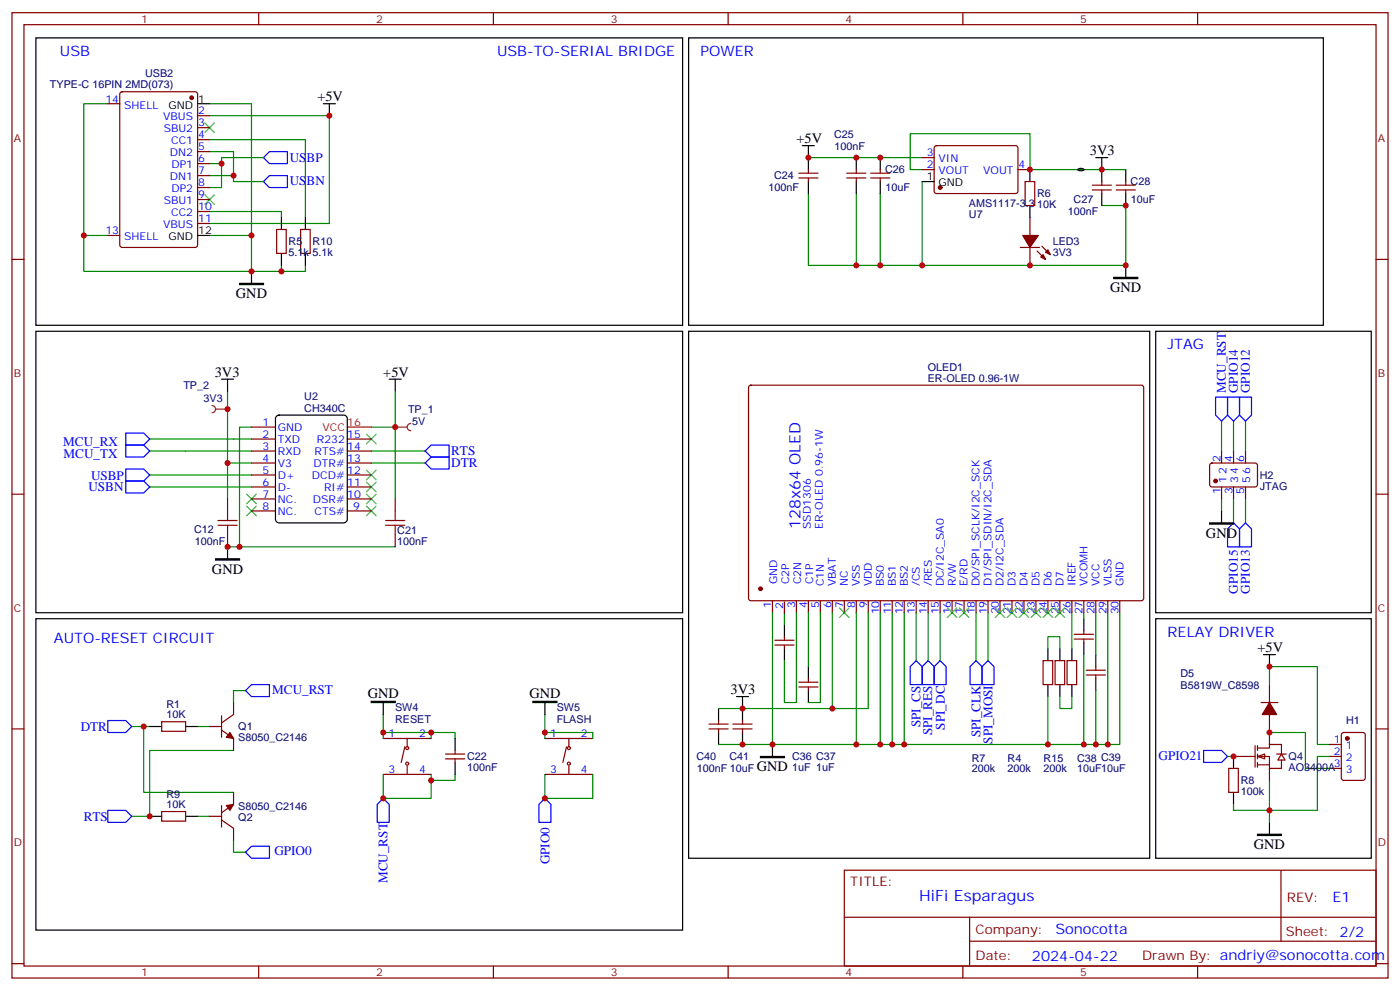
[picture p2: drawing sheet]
<svg xmlns="http://www.w3.org/2000/svg" width="412mm" height="292mm" viewBox="0 0 412 292" stroke-linecap="round" stroke-linejoin="round" font-family="sans-serif">
<g fill="none" stroke="#870000" stroke-width=".35">
<path d="M3.5 3.7h405.4v284.4h-405.4zM7.1 7.3h398.2v277.3h-398.2zM76.2 3.7v3.6M145.3 3.7v3.6M214.5 3.7v3.6M283.6 3.7v3.6M352.8 3.7v3.6M31.7 30.6h3.6M35.5 27.2l.5-.2h21.5l.7 .5v44.7l-.5 .6-21.7 .1-.7-.5v-44.7zM58.2 34.1h3.5M58.2 37.6h3.5M58.2 41.1h3.5"/>
<path d="M58.2 44.7h3.5M58.2 48.2h3.5M58.2 51.7h3.5M58.2 55.2h3.5M58.2 58.8h3.5M235.3 52.4h5.6M235.3 51h5.6M238.1 50v1M238.1 52.4v1.1M249.4 52.4h5.7M249.4 51h5.7M252.2 50v1"/>
<path d="M252.2 52.4v1.1M256.5 52.4h5.6M256.5 51h5.6M259.3 50v1M259.3 52.4v1.1M271.6 50h3.6M271.6 46.4h3.6M275.4 43.1l.5-.2 23.5 .1 .5 .6-.1 13-.6 .4-23.6-.1-.4-.6v-12.7zM299.9 50h3.5M302 53.5h2.8v7h-2.8zM321.7 56h5.7M321.7 54.5h5.7"/>
<path d="M324.6 53.5v1M324.6 56v1M328.8 56h5.6M328.8 54.5h5.6M331.6 53.5v1M331.6 56v1M3.5 76.4h3.6M31.7 69.4h3.6M58.2 62.3h3.5M58.2 65.8h3.5M81.5 67.6h2.8v7h-2.8zM88.5 67.6h2.9v7h-2.9z"/>
<path d="M300.6 72.9h5.6M303.4 64.1v5.3M303.4 72.9v5.3M305.5 73.9l2.5 2.5M306.9 72.5l2.5 2.5M405.3 76.4h3.6M74.1 129.3h7M74.1 132.9h7M74.1 136.4h7M74.1 139.9h7M74.1 125.8h7M102.3 129.3h7.1"/>
<path d="M102.3 132.9h7.1M102.3 136.4h7.1M102.3 139.9h7.1M356.5 136.6l.5-.2h13l.4 .7v5.9l-.7 .4h-13l-.4-.7v-5.6zM359.8 132.9v3.5M363.4 132.9v3.5M366.9 132.9v3.5M3.5 145.6h3.6M67 147v3.5M67 157.6v3.5M74.1 143.4h7M74.1 147h7"/>
<path d="M74.1 150.5h7M102.3 143.4h7.1M102.3 147h7.1M102.3 150.5h7.1M116.4 147v3.5M116.4 157.6v3.5M359.8 143.4v3.6M363.4 143.4v3.6M366.9 143.4v3.6M405.3 145.6h3.6M3.5 214.7h3.6M47.6 212.6h7.1v2.8h-7.1z"/>
<path d="M61.7 214h3.6M65.3 215.1l3.5 2.4v3.6M65.3 210.8v6.4M68.8 206.9v3.6l-3.5 2.4M112.9 217.5h14.1M119.2 220l-1 4.6M119.9 217.5v2.5M160.5 217.5h14.1M166.9 220l-1.1 4.6M167.6 217.5v2.5M371.5 206.9h4.9M373.9 201.6v5.3"/>
<path d="M373.9 210.5v5.3M391.6 219.3h3.5M395.3 216l.5-.2h5.7l.6 .4 .1 13-.5 .6-5.9 .1-.6-.5-.1-12.9zM405.3 214.7h3.6M47.6 239h7.1v2.9h-7.1zM65.3 237.3v6.3M68.8 233.4v3.5l-3.5 2.5M112.9 228.1h14.1M119.9 225.6v2.5M131.2 223.5h5.7M131.2 222.1h5.7M134.1 221.1v1"/>
<path d="M134.1 223.5v1.1M160.5 228.1h14.1M167.6 225.6v2.5M361.9 226.3h2.9v7.1h-2.9zM391.6 222.8h3.5M391.6 226.3h3.5M61.7 240.5h3.6M65.3 241.5l3.5 2.5v3.5M248.7 256.3h156.6v28.3h-156.6zM377.3 256.4v20.8M248.7 270.2h156.5M285.6 277.2h119.6"/>
<path d="M285.6 270.2v14.1M3.5 283.8h3.6M76.2 284.6v3.5M145.3 284.6v3.5M214.5 284.6v3.5M283.6 284.6v3.5M352.8 284.6v3.5M405.3 283.8h3.6"/>
<circle cx="119.9" cy="220.3" r=".44"/>
<circle cx="119.9" cy="224.9" r=".44"/>
<circle cx="167.6" cy="224.9" r=".44"/>
<circle cx="167.6" cy="220.3" r=".44"/>
</g>
<g fill="none" stroke="#008700" stroke-width=".35">
<path d="M31.7 30.6h-7v38.8h7M61.7 34.1h35.3v31.7h-35.3M61.7 30.6h12.4v38.8M61.7 44.7h7.1v8.8h8.8M61.7 41.1h28.3v23M61.7 51.7h7.1M61.7 48.2h3.6M77.6 46.4h-12.3v8.8h-3.6M238.1 57v21.2h93.5v-17.7h-7M238.1 46.4h33.5M252.2 57v21.2M259.3 57v21.2"/>
<path d="M271.6 50h-3.5v-10.6h35.3v10.6h28.2M271.6 53.5v24.7M24.7 69.4v10.5h49.4v-10.5h-12.4M61.7 62.3h21.2v1.8M82.9 78.2v1.7M90 78.2v1.7h-15.9M67 115.2v21.2h7.1M116.4 115.2v10.6h-7M44.1 132.9h30M44.1 129.3h30M44.1 139.9h30M67 136.4v10.6"/>
<path d="M74.1 125.8h-3.5v35.3M109.4 132.9h15.8M109.4 136.4h15.8M116.4 125.8v21.2M359.8 124v8.9M363.4 124v8.9M366.9 124v8.9M44.1 143.4h30M359.8 147v3.5M363.4 147v7M366.9 147v7M67 161.1h49.4"/>
<path d="M38.8 214h5.3M42.3 214v19.4h26.5M58.2 214h3.5M72.3 203.4h-3.5v3.5M112.9 215.8h14.1v1.7M112.9 210.5v7M127 215.8h7.1v1.7M160.5 215.8h14.1v1.7M160.5 210.5v7M373.9 201.6v-5.2h14.2v22.9h3.5M373.9 215.8h10.6v10.5h7.1M68.8 221.1h-24.7v19.4h-5.3"/>
<path d="M112.9 228.1v7.1h14.1v-7.1M134.1 228.1v1.8h-7.1M160.5 228.1v7.1h14.1v-7.1M361.6 222.8h1.8M373.9 229.9v12.3M391.6 222.8h-3.5v15.9h-24.7v-1.8M58.2 240.5h3.5M68.8 247.5v3.5h3.5"/>
</g>
<g fill="none" stroke="#00f" stroke-width=".35">
<path d="M77.6 53.5l1.8-1.8h5.3v3.5h-5.3zM77.6 46.4l1.8-1.7h5.3v3.5h-5.3zM358.1 117h3.5v5.3l-1.8 1.7-1.7-1.7zM361.6 117h3.5v5.3l-1.7 1.7-1.8-1.7zM365.1 117h3.6v5.3l-1.8 1.7-1.8-1.7zM37 127.6h5.3l1.8 1.7-1.8 1.8h-5.3zM37 131.1h5.3l1.8 1.8-1.8 1.7h-5.3zM37 138.1h5.3l1.8 1.8-1.8 1.8h-5.3zM125.2 136.4l1.8-1.8h5.3v3.5h-5.3zM127 131.1h5.3v3.5h-5.3l-1.8-1.7zM37 141.7h5.3l1.8 1.7-1.8 1.8h-5.3zM361.6 155.8l1.8-1.8 1.7 1.8v5.3h-3.5z"/>
<path d="M366.9 154l1.8 1.8v5.3h-3.6v-5.3zM31.7 212.2h5.3l1.8 1.8-1.8 1.8h-5.3zM72.3 203.4l1.8-1.8h5.3v3.6h-5.3zM31.7 238.7h5.3l1.8 1.8-1.8 1.7h-5.3zM112.9 235.2l1.8 1.7v5.3h-3.6v-5.3zM160.5 235.2l1.8 1.7v5.3h-3.6v-5.3zM354.5 221.1h5.3l1.8 1.7-1.8 1.8h-5.3zM72.3 251l1.8-1.7h5.3v3.5h-5.3z"/>
</g>
<g fill="none" stroke="#3c3" stroke-width=".35">
<path d="M60.3 36.2l2.8 2.8M63.1 36.2l-2.8 2.8M60.3 57.4l2.8 2.8M63.1 57.4l-2.8 2.8M107.9 138.5l2.9 2.8M107.9 127.9l2.9 2.8M110.8 138.5l-2.9 2.8M110.8 127.9l-2.9 2.8M72.7 145.6l2.8 2.8M72.7 149.1l2.8 2.8M75.5 145.6l-2.8 2.8M75.5 149.1l-2.8 2.8"/>
<path d="M107.9 149.1l2.9 2.8M107.9 145.6l2.9 2.8M107.9 142l2.9 2.9M110.8 149.1l-2.9 2.8M110.8 145.6l-2.9 2.8M110.8 142l-2.9 2.9"/>
</g>
<path d="M70.6 83.5h7v.3h-7zM328.1 81.7h7v.4h-7zM356.3 154h7.1v.4h-7.1zM63.5 164.6h7.1v.4h-7.1zM109.4 206.6h7v.3h-7zM157 206.6h7v.3h-7zM370.4 245.7h7.1v.4h-7.1z" fill="#000" stroke="#000" stroke-width=".35"/>
<g fill="none" stroke="#000" stroke-width=".35">
<path d="M10.6 11.1h190.5v84.7h-190.5zM202.8 11.1h187v84.7h-187zM58.2 30.6h3.5M95.2 30.6h3.6M97 30.6v3.5M236.4 42.9h3.5M238.1 42.9v7.1M238.1 53.5v3.5M252.2 46.4v3.6M252.2 53.5v3.5M259.3 46.4v3.6M259.3 53.5v3.5"/>
<path d="M271.6 53.5h3.6M303.4 50v3.5M317.6 49.8l.8-.2 .9 .4a1.28 1.28 0 0 1-1.8 0zM322.8 46.4h3.5M324.6 46.4v7.1M324.6 57v3.5M331.6 50v3.5M331.6 57v3.5M58.2 69.4h3.5M74.1 79.9v3.6M82.9 64.1v3.5M82.9 74.6v3.6"/>
<path d="M90 64.1v3.5M90 74.6v3.6M303.4 60.5v3.6M331.6 78.2v3.5M10.6 97.6h190.5v82.9h-190.5zM202.8 97.6h135.9v155.2h-135.9zM340.4 97.6h63.5v82.9h-63.5zM65.3 111.7h3.5M67 111.7v3.5M81.4 122.7l.8-.4h19l.9 .4 .2 .6v29.7l-.5 .8-.6 .2h-19l-.9-.5-.2-.5v-29.7zM359.8 150.5v3.5M67 161.1v3.5"/>
<path d="M10.6 182.2h190.5v91.8h-190.5zM340.4 182.2h63.5v70.6h-63.5zM372.2 192.8h3.5M373.9 192.8v3.6M44.1 214h3.5M54.7 214h3.5M112.9 206.9v3.6M134.1 217.5v3.6M160.5 206.9v3.6M134.1 224.6v3.5M363.4 222.8v3.5M363.4 233.4v3.5"/>
<path d="M44.1 240.5h3.5M54.7 240.5h3.5M373.9 242.2v3.5"/>
</g>
<path d="M64.2 154.7h5.6M64.2 153.3h5.6M67 150.5v2.8M67 154.7v2.9M113.6 154.7h5.6M113.6 153.3h5.6M116.4 150.5v2.8M116.4 154.7v2.9" fill="none" stroke="#a10000" stroke-width=".35"/>
<path d="M102.3 125.8h7.1" fill="none" stroke="#f00" stroke-width=".35"/>
<g fill="#870000" stroke="#870000" stroke-width=".35">
<path d="M66.7 237.3l2.1-.4-1.1 1.8z"/>
<path d="M67.7 215.8l1.1 1.7-2.1-.3z"/>
<path d="M306.6 75.7l.7-.7 .7 1.4z"/>
<path d="M308 74.3l.7-.7 .7 1.4z"/>
<path d="M301.3 69.4h4.6l-2.5 3.5z"/>
<path d="M373.9 206.9l2.2 3.6h-4.3z"/>
<circle cx="56.4" cy="28.8" r=".53"/>
<circle cx="276.9" cy="55.2" r=".53"/>
<circle cx="358.1" cy="141.7" r=".53"/>
<circle cx="396.9" cy="217.5" r=".53"/>
</g>
<g fill="#fff" stroke="#870000" stroke-width=".35">
<path d="M370.4 222.8l2.1-.7v1.4z"/>
<path d="M377.5 222.1l1 1.8h-2.1z"/>
</g>
<g fill="none" stroke="#870000" stroke-width=".35">
<path d="M220.7 113.7l.5-.2h115.3l.4 .7-.1 62.3-.6 .5-115.3-.1-.4-.7v-62zM227.5 177v3.5M231.1 177.3v3.5M234.6 177v3.5M238.1 177v3.5M241.7 177v3.5M245.2 177v3.5M248.7 177v3.5M252.2 177v3.5M255.8 177v3.5M259.3 177v3.5M262.8 177v3.5"/>
<path d="M266.3 177v3.5M269.9 177v3.5M273.4 177v3.5M276.9 177v3.5M280.5 177v3.5M284 177v3.5M287.5 177v3.5M291 177v3.5M294.6 177v3.5M298.1 177v3.5M301.6 177v3.5M305.2 177v3.5"/>
<path d="M308.7 177v3.5M312.2 177v3.5M315.7 177v3.5M319.3 177v3.5M322.8 177v3.5M326.3 177v3.5M329.8 177v3.5M228.2 190h5.7M228.2 188.6h5.7M231.1 187.5v1.1M231.1 190v1.1M238.1 199.9v1"/>
<path d="M307.3 194.6h2.8v7h-2.8zM310.8 194.6h2.8v7h-2.8zM314.3 194.6h2.8v7h-2.8zM316.4 186.8h5.7M316.4 188.2h5.7M319.3 185.8v1M319.3 188.2v1.1M320 197.4h5.6M320 198.8h5.6M322.8 196.4v1M322.8 198.8v1.1M208.8 214.7h5.7"/>
<path d="M208.8 213.3h5.7M211.7 212.2v1.1M211.7 214.7v1.1M215.9 214.7h5.6M215.9 213.3h5.6M218.7 212.2v1.1M218.7 214.7v1.1M235.3 202.4h5.6M235.3 200.9h5.6M238.1 202.4v1M369.7 219.6v6.4M370.4 219.6v1.5"/>
<path d="M373.9 215.8v3.5M363.4 222.8h6.3M370.4 220.3h3.5v-1h3.6v2.8M370.4 222.8h3.5v3.5h3.6v-2.4M370.4 225.3h3.5M370.4 222.1v1.4M370.4 224.6v1.4M373.9 226.3v3.6M376.1 222.1h2.8"/>
</g>
<g fill="none" stroke="#000" stroke-width=".35">
<path d="M114.7 111.7h3.5M116.4 111.7v3.5M231.1 184v3.5M231.1 191.1v3.5M238.1 196.4v3.5M308.7 191.1v3.5M312.2 191.1v3.5M315.7 191.1v3.5M319.3 182.2v3.6M319.3 189.3v3.5M322.8 192.8v3.6M322.8 199.9v3.5"/>
<path d="M211.7 208.7v3.5M211.7 215.8v3.5M217 205.2h3.5M218.7 205.2v7M218.7 215.8v3.5M227.5 219.3v3.5M238.1 203.4v3.5M308.7 201.6v3.6M312.2 201.6v3.6M315.7 201.6v3.6"/>
</g>
<circle cx="224" cy="173.4" r=".53" fill="#870000" stroke="#870000" stroke-width=".35"/>
<g fill="none" stroke="#008700" stroke-width=".35">
<path d="M227.5 180.5v38.8h102.3v-38.8M231.1 180.8v3.2M234.6 180.5v26.4h-3.5v-12.3M238.1 180.5v15.9M241.7 180.5v26.4h-3.6M245.2 180.5v28.2h-33.5M252.2 180.5v38.8M255.8 180.5v28.2h-10.6M259.3 180.5v38.8M262.8 180.5v38.8M266.3 180.5v38.8M269.9 180.5v14.1"/>
<path d="M273.4 180.5v14.1M276.9 180.5v14.1M287.5 180.5v14.1M291 180.5v14.1M308.7 191.1v-3.6h3.5v3.6M315.7 180.5v10.6M319.3 180.5v1.7M319.3 192.8v26.5M322.8 180.5v12.3M326.3 180.5v38.8M211.7 219.3h15.8M308.7 205.2v14.1"/>
<path d="M312.2 205.2v3.5h3.5v-3.5M322.8 203.4v15.9"/>
</g>
<path d="M224 222.8h7.1v.4h-7.1z" fill="#000" stroke="#000" stroke-width=".35"/>
<g fill="none" stroke="#3c3" stroke-width=".35">
<path d="M247.3 179.1l2.8 2.8M250.1 179.1l-2.8 2.8M279 179.1l2.9 2.8M281.9 179.1l-2.9 2.8M282.6 179.1l2.8 2.8M285.4 179.1l-2.8 2.8M293.2 179.1l2.8 2.8M296 179.1l-2.8 2.8M296.7 179.1l2.8 2.8M299.5 179.1l-2.8 2.8M300.2 179.1l2.8 2.8M303 179.1l-2.8 2.8"/>
<path d="M303.7 179.1l2.9 2.8M306.6 179.1l-2.9 2.8M307.3 179.1l2.8 2.8M310.1 179.1l-2.8 2.8M310.8 179.1l2.8 2.8M313.6 179.1l-2.8 2.8"/>
</g>
<path d="M269.9 194.6l1.7 1.8v5.2h-3.5v-5.2zM271.6 196.4l1.8-1.8 1.8 1.8v5.2h-3.6zM276.9 194.6l1.8 1.8v5.2h-3.5v-5.2zM287.5 194.6l1.8 1.8v5.2h-3.5v-5.2zM291 194.6l1.8 1.8v5.2h-3.5v-5.2z" fill="none" stroke="#00f" stroke-width=".35"/>
<path d="M116.4 125.8h3.5M121 124.7a1.06 1.06 0 0 0-1.1 1.1 1.06 1.06 0 0 0 1.1 1.1" fill="none" stroke="#8c2424" stroke-width=".35"/>
<circle cx="116.4" cy="125.8" r=".18" fill="#8c2424"/>
<path d="M62.4 119.5a1.06 1.06 0 0 1 1.1 1 1.06 1.06 0 0 1-1.1 1.1M63.5 120.5h3.5" fill="none" stroke="#8c2424" stroke-width=".35"/>
<circle cx="67" cy="120.5" r=".18" fill="#8c2424"/>
<g fill="#c00">
<circle cx="70.6" cy="161.1" r=".88"/>
<circle cx="116.4" cy="125.8" r=".88"/>
<circle cx="67" cy="161.1" r=".88"/>
<circle cx="67" cy="136.4" r=".88"/>
<circle cx="127" cy="229.9" r=".88"/>
<circle cx="127" cy="215.8" r=".88"/>
<circle cx="112.9" cy="215.8" r=".88"/>
<circle cx="160.5" cy="215.8" r=".88"/>
<circle cx="42.3" cy="214" r=".88"/>
<circle cx="44.1" cy="240.5" r=".88"/>
<circle cx="68.8" cy="51.7" r=".88"/>
<circle cx="65.3" cy="48.2" r=".88"/>
<circle cx="97" cy="34.1" r=".88"/>
<circle cx="74.1" cy="69.4" r=".88"/>
<circle cx="74.1" cy="79.9" r=".88"/>
<circle cx="24.7" cy="69.4" r=".88"/>
<circle cx="271.6" cy="78.2" r=".88"/>
<circle cx="259.3" cy="78.2" r=".88"/>
<circle cx="252.2" cy="78.2" r=".88"/>
<circle cx="303.4" cy="78.2" r=".88"/>
<circle cx="331.6" cy="78.2" r=".88"/>
<circle cx="303.4" cy="50" r=".88"/>
<circle cx="259.3" cy="46.4" r=".88"/>
<circle cx="331.6" cy="60.5" r=".88"/>
<circle cx="324.6" cy="50" r=".88"/>
<circle cx="238.1" cy="46.4" r=".88"/>
<circle cx="252.2" cy="46.4" r=".88"/>
<circle cx="373.9" cy="238.7" r=".88"/>
<circle cx="373.9" cy="196.4" r=".88"/>
<circle cx="373.9" cy="215.8" r=".88"/>
<circle cx="363.4" cy="222.8" r=".88"/>
<circle cx="82.9" cy="79.9" r=".88"/>
<circle cx="112.9" cy="235.2" r=".88"/>
<circle cx="160.5" cy="235.2" r=".88"/>
<circle cx="227.5" cy="219.3" r=".88"/>
<circle cx="319.3" cy="219.3" r=".88"/>
<circle cx="322.8" cy="219.3" r=".88"/>
<circle cx="326.3" cy="219.3" r=".88"/>
<circle cx="218.7" cy="219.3" r=".88"/>
<circle cx="218.7" cy="208.7" r=".88"/>
<circle cx="245.2" cy="208.7" r=".88"/>
<circle cx="252.2" cy="219.3" r=".88"/>
<circle cx="259.3" cy="219.3" r=".88"/>
<circle cx="262.8" cy="219.3" r=".88"/>
<circle cx="266.3" cy="219.3" r=".88"/>
<circle cx="308.7" cy="219.3" r=".88"/>
<circle cx="67" cy="120.5" r=".88"/>
</g>
<g font-size="4.6" fill="#00f">
<text x="235.8" y="155.8" transform="rotate(-90 235.8 155.8)">128x64 OLED</text>
<text x="270.8" y="265.4">HiFi Esparagus</text>
</g>
<g font-size="4.2" fill="#00f">
<text x="17.6" y="16.4">USB</text>
<text x="146.4" y="16.4">USB-TO-SERIAL BRIDGE</text>
<text x="206.4" y="16.4">POWER</text>
<text x="344" y="102.9">JTAG</text>
<text x="15.9" y="189.3">AUTO-RESET CIRCUIT</text>
<text x="344" y="187.5">RELAY DRIVER</text>
<text x="392.5" y="265.6">E1</text>
<text x="310.9" y="275.2">Sonocotta</text>
<text x="304" y="283">2024-04-22</text>
</g>
<g font-size="4.2">
<text x="93.5" y="29.8">+5V</text>
<text x="234.6" y="42.2">+5V</text>
<text x="321" y="45.7">3V3</text>
<text x="69.5" y="87.8">GND</text>
<text x="327" y="86">GND</text>
<text x="63.3" y="111">3V3</text>
<text x="112.9" y="111">+5V</text>
<text x="355.2" y="158.3">GND</text>
<text x="62.4" y="168.9">GND</text>
<text x="370.4" y="192.1">+5V</text>
<text x="108.3" y="205.5">GND</text>
<text x="155.9" y="205.5">GND</text>
<text x="215.2" y="204.5">3V3</text>
<text x="223" y="227.2">GND</text>
<text x="369.4" y="250.2">GND</text>
</g>
<g font-size="3.9" fill="#00f">
<text x="85.4" y="47.6">USBP</text>
<text x="85.4" y="54.6">USBN</text>
<text x="361.1" y="115.8" transform="rotate(-90 361.1 115.8)">MCU_RST</text>
<text x="364.6" y="115.8" transform="rotate(-90 364.6 115.8)">GPIO14</text>
<text x="368.1" y="115.8" transform="rotate(-90 368.1 115.8)">GPIO12</text>
<text x="18.6" y="131.5">MCU_RX</text>
<text x="18.7" y="134.9">MCU_TX</text>
<text x="132.9" y="134">RTS</text>
<text x="132.9" y="137.5">DTR</text>
<text x="26.8" y="141.3">USBP</text>
<text x="26.1" y="144.7">USBN</text>
<text x="364.6" y="174.8" transform="rotate(-90 364.6 174.8)">GPIO15</text>
<text x="368.1" y="174.8" transform="rotate(-90 368.1 174.8)">GPIO13</text>
<text x="80.2" y="204.5">MCU_RST</text>
<text x="23.8" y="215.2">DTR</text>
<text x="271.2" y="214.3" transform="rotate(-90 271.2 214.3)">SPI_CS</text>
<text x="278.3" y="214.9" transform="rotate(-90 278.3 214.9)">SPI_DC</text>
<text x="274.6" y="216.6" transform="rotate(-90 274.6 216.6)">SPI_RES</text>
<text x="288.8" y="217.2" transform="rotate(-90 288.8 217.2)">SPI_CLK</text>
<text x="292.4" y="219.1" transform="rotate(-90 292.4 219.1)">SPI_MOSI</text>
<text x="341.3" y="224">GPIO21</text>
<text x="24.7" y="241.7">RTS</text>
<text x="80.8" y="251.7">GPIO0</text>
<text x="161.8" y="254.6" transform="rotate(-90 161.8 254.6)">GPIO0</text>
<text x="114.1" y="260.1" transform="rotate(-90 114.1 260.1)">MCU_RST</text>
</g>
<g font-size="3.9" fill="#800">
<text x="250.5" y="260.9">TITLE:</text>
<text x="379.1" y="265.6">REV:</text>
<text x="287.4" y="275.1">Company:</text>
<text x="378.7" y="275.7">Sheet: 2/2</text>
<text x="287.4" y="282.8">Date:</text>
<text x="336.4" y="282.9">Draw</text>
<text x="346.6" y="282.9">n By: andriy@sonocotta.com</text>
</g>
<g font-size="3.2" fill="#800">
<text x="41.6" y="6.7">1</text>
<text x="110.8" y="6.7">2</text>
<text x="179.9" y="6.7">3</text>
<text x="249.1" y="6.7">4</text>
<text x="318.2" y="6.7">5</text>
<text x="4.1" y="41.8">A</text>
<text x="405.9" y="41.8">A</text>
<text x="4.1" y="111">B</text>
<text x="405.9" y="111">B</text>
<text x="4.1" y="180.1">C</text>
<text x="405.9" y="180.1">C</text>
<text x="4.1" y="249.3">D</text>
<text x="405.9" y="249.3">D</text>
<text x="41.6" y="287.5">1</text>
<text x="110.8" y="287.5">2</text>
<text x="179.9" y="287.5">3</text>
<text x="249.1" y="287.5">4</text>
<text x="318.2" y="287.5">5</text>
</g>
<g font-size="3.2" fill="#000080">
<text x="42.7" y="22.6">USB2</text>
<text x="14.7" y="25.8">TYPE-C 16PIN 2MD(073)</text>
<text x="245.7" y="40.5">C25</text>
<text x="245.8" y="44">100nF</text>
<text x="228" y="52.9">C24</text>
<text x="260.7" y="51.1">C26</text>
<text x="226.4" y="56.4">100nF</text>
<text x="260.8" y="56.4">10uF</text>
<text x="305.5" y="58.2">R6</text>
<text x="316.2" y="59.9">C27</text>
<text x="333" y="54.6">C28</text>
<text x="333.1" y="59.9">10uF</text>
<text x="285.4" y="61.1">AMS1117-3.3</text>
<text x="285.4" y="64.4">U7</text>
<text x="305.5" y="61.3">10K</text>
<text x="314.6" y="63.5">100nF</text>
<text x="85" y="75.5">5.1k 5.1k</text>
<text x="85" y="72.3">R5</text>
<text x="92.1" y="72.3">R10</text>
<text x="310.1" y="75.5">3V3</text>
<text x="310.1" y="72.2">LED3</text>
<text x="273.3" y="112.4">ER-OLED 0.96-1W</text>
<text x="273.3" y="109.2">OLED1</text>
<text x="54" y="114.6">TP_2</text>
<text x="60" y="118.4">3V3</text>
<text x="89.6" y="118">U2</text>
<text x="89.6" y="121.2">CH340C</text>
<text x="120.2" y="121.6">TP_1</text>
<text x="121.5" y="125.2">5V</text>
<text x="371.1" y="141">H2</text>
<text x="371.1" y="144.3">JTAG</text>
<text x="57.2" y="156.9">C12</text>
<text x="57.4" y="160.5">100nF</text>
<text x="117" y="160.5">100nF</text>
<text x="117" y="157.2">C21</text>
<text x="347.7" y="202.8">B5819W_C8598</text>
<text x="347.7" y="199.6">D5</text>
<text x="49" y="208.4">R1</text>
<text x="116.4" y="209.5">SW4</text>
<text x="164" y="209.5">SW5</text>
<text x="49" y="211.5">10K</text>
<text x="70.2" y="215.1">Q1</text>
<text x="116.4" y="212.9">RESET</text>
<text x="164" y="212.9">FLASH</text>
<text x="396.5" y="213.4">H1</text>
<text x="70.2" y="218.2">S8050_C2146</text>
<text x="137.6" y="227.2">100nF</text>
<text x="137.6" y="224">C22</text>
<text x="205.1" y="224">C40</text>
<text x="205.2" y="227.5">100nF 10uF</text>
<text x="214.9" y="224">C41</text>
<text x="233.3" y="227.2">1uF 1uF</text>
<text x="233.3" y="223.9">C36 C37</text>
<text x="286.2" y="227.5">200k</text>
<text x="286.2" y="224.3">R7</text>
<text x="296.8" y="227.5">200k</text>
<text x="296.8" y="224.3">R4</text>
<text x="307.4" y="227.5">200k</text>
<text x="307.4" y="224.3">R15</text>
<text x="317.3" y="227.5">10uF10uF</text>
<text x="317.3" y="224.3">C38 C39</text>
<text x="379.6" y="227.2">AO3400A</text>
<text x="379.6" y="223.9">Q4</text>
<text x="365.5" y="231">R8</text>
<text x="49" y="238">10K</text>
<text x="49" y="234.9">R9</text>
<text x="70.2" y="238.7">S8050_C2146</text>
<text x="365.5" y="234.2">100k</text>
<text x="70.2" y="241.9">Q2</text>
</g>
<g font-size="3.2" fill="#00f">
<text x="31.1" y="30.2">14</text>
<text x="36.6" y="32">SHELL</text>
<text x="48.1" y="35.5">VBUS</text>
<text x="58.4" y="33.7">2</text>
<text x="48.2" y="39">SBU2</text>
<text x="58.4" y="37.3">3</text>
<text x="58.4" y="40.8">4</text>
<text x="50.1" y="46.1">DN2</text>
<text x="50.5" y="42.5">CC1</text>
<text x="58.4" y="44.3">5</text>
<text x="58.4" y="47.8">6</text>
<text x="273" y="46.1">3</text>
<text x="276.5" y="47.8">VIN</text>
<text x="50.1" y="53.1">DN1</text>
<text x="50.5" y="49.6">DP1</text>
<text x="58.4" y="51.4">7</text>
<text x="273" y="49.6">2</text>
<text x="276.5" y="51.4">VOUT</text>
<text x="289.6" y="51.4">VOUT</text>
<text x="300" y="49.6">4</text>
<text x="50.5" y="56.7">DP2</text>
<text x="58.4" y="54.9">8</text>
<text x="58.4" y="58.4">9</text>
<text x="48.2" y="60.2">SBU1</text>
<text x="50.5" y="63.7">CC2</text>
<text x="58.4" y="61.9">10</text>
<text x="58.4" y="65.5">11</text>
<text x="31.1" y="69">13</text>
<text x="36.6" y="70.8">SHELL</text>
<text x="48.1" y="67.2">VBUS</text>
<text x="77.4" y="125.4">1</text>
<text x="77.4" y="129">2</text>
<text x="81.8" y="130.4">TXD</text>
<text x="81.8" y="126.9">GND</text>
<text x="93.3" y="130.4">R232</text>
<text x="102.3" y="129">15</text>
<text x="77.4" y="136">4</text>
<text x="77.4" y="132.5">3</text>
<text x="81.8" y="137.4">V3</text>
<text x="81.8" y="133.9">RXD</text>
<text x="92.4" y="137.4">DTR#</text>
<text x="92.7" y="133.9">RTS#</text>
<text x="102.3" y="132.5">14</text>
<text x="102.3" y="136">13</text>
<text x="359.5" y="136.2" transform="rotate(-90 359.5 136.2)">2</text>
<text x="363" y="136.2" transform="rotate(-90 363 136.2)">4</text>
<text x="366.5" y="136.2" transform="rotate(-90 366.5 136.2)">6</text>
<text x="77.4" y="143.1">6</text>
<text x="77.4" y="139.6">5</text>
<text x="81.8" y="141">D+</text>
<text x="91.9" y="141">DCD#</text>
<text x="102.3" y="139.6">12</text>
<text x="102.3" y="143.1">11</text>
<text x="361.2" y="142.1" transform="rotate(-90 361.2 142.1)">12</text>
<text x="364.8" y="142.1" transform="rotate(-90 364.8 142.1)">34</text>
<text x="368.3" y="142.1" transform="rotate(-90 368.3 142.1)">56</text>
<text x="77.4" y="146.6">7</text>
<text x="81.8" y="148">NC.</text>
<text x="81.8" y="144.5">D-</text>
<text x="92.2" y="148">DSR#</text>
<text x="95.5" y="144.5">RI#</text>
<text x="102.3" y="146.6">10</text>
<text x="359.5" y="145.6" transform="rotate(-90 359.5 145.6)">1</text>
<text x="363" y="145.6" transform="rotate(-90 363 145.6)">3</text>
<text x="366.5" y="145.6" transform="rotate(-90 366.5 145.6)">5</text>
<text x="77.4" y="150.1">8</text>
<text x="81.8" y="151.6">NC.</text>
<text x="92.7" y="151.6">CTS#</text>
<text x="104.1" y="150.1">9</text>
<text x="238.8" y="155.8" transform="rotate(-90 238.8 155.8)">SSD1306</text>
<text x="242.4" y="155.8" transform="rotate(-90 242.4 155.8)">ER-OLED 0.96-1W</text>
<text x="229" y="172.1" transform="rotate(-90 229 172.1)">GND</text>
<text x="232.5" y="172.1" transform="rotate(-90 232.5 172.1)">C2P</text>
<text x="236" y="172.1" transform="rotate(-90 236 172.1)">C2N</text>
<text x="239.5" y="172.1" transform="rotate(-90 239.5 172.1)">C1P</text>
<text x="242.7" y="172.7" transform="rotate(-90 242.7 172.7)">C1N</text>
<text x="246.2" y="172.7" transform="rotate(-90 246.2 172.7)">VBAT</text>
<text x="249.8" y="172.7" transform="rotate(-90 249.8 172.7)">NC</text>
<text x="253.3" y="172.7" transform="rotate(-90 253.3 172.7)">VSS</text>
<text x="256.8" y="172.7" transform="rotate(-90 256.8 172.7)">VDD</text>
<text x="260.3" y="172.7" transform="rotate(-90 260.3 172.7)">BS0</text>
<text x="263.9" y="172.7" transform="rotate(-90 263.9 172.7)">BS1</text>
<text x="267.4" y="172.7" transform="rotate(-90 267.4 172.7)">BS2</text>
<text x="270.9" y="172.7" transform="rotate(-90 270.9 172.7)">/CS</text>
<text x="274.5" y="172.7" transform="rotate(-90 274.5 172.7)">/RES</text>
<text x="278" y="172.7" transform="rotate(-90 278 172.7)">DC/I2C_SA0</text>
<text x="281.5" y="172.7" transform="rotate(-90 281.5 172.7)">R/W</text>
<text x="285" y="172.7" transform="rotate(-90 285 172.7)">E/RD</text>
<text x="288.6" y="172.7" transform="rotate(-90 288.6 172.7)">D0/SPI_SCLK/I2C_SCK</text>
<text x="292.1" y="172.7" transform="rotate(-90 292.1 172.7)">D1/SPI_SDIN/I2C_SDA</text>
<text x="295.6" y="172.7" transform="rotate(-90 295.6 172.7)">D2/I2C_SDA</text>
<text x="299.2" y="172.7" transform="rotate(-90 299.2 172.7)">D3</text>
<text x="302.7" y="172.7" transform="rotate(-90 302.7 172.7)">D4</text>
<text x="306.2" y="172.7" transform="rotate(-90 306.2 172.7)">D5</text>
<text x="309.7" y="172.7" transform="rotate(-90 309.7 172.7)">D6</text>
<text x="313.3" y="172.7" transform="rotate(-90 313.3 172.7)">D7</text>
<text x="316.8" y="172.7" transform="rotate(-90 316.8 172.7)">IREF</text>
<text x="320.3" y="172.7" transform="rotate(-90 320.3 172.7)">VCOMH</text>
<text x="323.8" y="172.7" transform="rotate(-90 323.8 172.7)">VCC</text>
<text x="327.4" y="172.7" transform="rotate(-90 327.4 172.7)">VLSS</text>
<text x="330.9" y="172.7" transform="rotate(-90 330.9 172.7)">GND</text>
<text x="227.2" y="179.1" transform="rotate(-90 227.2 179.1)">1</text>
<text x="230.7" y="179.5" transform="rotate(-90 230.7 179.5)">2</text>
<text x="234.2" y="179.1" transform="rotate(-90 234.2 179.1)">3</text>
<text x="237.8" y="179.1" transform="rotate(-90 237.8 179.1)">4</text>
<text x="241.3" y="179" transform="rotate(-90 241.3 179)">5</text>
<text x="244.8" y="179" transform="rotate(-90 244.8 179)">6</text>
<text x="248.4" y="179" transform="rotate(-90 248.4 179)">7</text>
<text x="251.9" y="179" transform="rotate(-90 251.9 179)">8</text>
<text x="255.4" y="179" transform="rotate(-90 255.4 179)">9</text>
<text x="258.9" y="181" transform="rotate(-90 258.9 181)">10</text>
<text x="262.5" y="181" transform="rotate(-90 262.5 181)">11</text>
<text x="266" y="181" transform="rotate(-90 266 181)">12</text>
<text x="269.5" y="181" transform="rotate(-90 269.5 181)">13</text>
<text x="273" y="181" transform="rotate(-90 273 181)">14</text>
<text x="276.6" y="181" transform="rotate(-90 276.6 181)">15</text>
<text x="280.1" y="181" transform="rotate(-90 280.1 181)">16</text>
<text x="283.6" y="181" transform="rotate(-90 283.6 181)">17</text>
<text x="287.2" y="181" transform="rotate(-90 287.2 181)">18</text>
<text x="290.7" y="181" transform="rotate(-90 290.7 181)">19</text>
<text x="294.2" y="181" transform="rotate(-90 294.2 181)">20</text>
<text x="297.7" y="181" transform="rotate(-90 297.7 181)">21</text>
<text x="301.3" y="181" transform="rotate(-90 301.3 181)">22</text>
<text x="304.8" y="181" transform="rotate(-90 304.8 181)">23</text>
<text x="308.3" y="181" transform="rotate(-90 308.3 181)">24</text>
<text x="311.9" y="181" transform="rotate(-90 311.9 181)">25</text>
<text x="315.4" y="181" transform="rotate(-90 315.4 181)">26</text>
<text x="318.9" y="181" transform="rotate(-90 318.9 181)">27</text>
<text x="322.4" y="181" transform="rotate(-90 322.4 181)">28</text>
<text x="326" y="181" transform="rotate(-90 326 181)">29</text>
<text x="329.5" y="181" transform="rotate(-90 329.5 181)">30</text>
<text x="114.4" y="217.2">1</text>
<text x="123.5" y="217.2">2</text>
<text x="162" y="217.2">1</text>
<text x="171.1" y="217.2">2</text>
<text x="392.9" y="218.9">1</text>
<text x="396.4" y="220.7">1</text>
<text x="114.4" y="227.8">3</text>
<text x="123.5" y="227.8">4</text>
<text x="162" y="227.8">3</text>
<text x="171.1" y="227.8">4</text>
<text x="392.9" y="222.5">2</text>
<text x="392.9" y="226">3</text>
<text x="396.4" y="224.2">2</text>
<text x="396.4" y="227.8">3</text>
</g>
<g font-size="3.2">
<text x="49.6" y="32">GND</text>
<text x="58.4" y="30.2">1</text>
<text x="273" y="53.1">1</text>
<text x="276.5" y="54.9">GND</text>
<text x="49.6" y="70.8">GND</text>
<text x="58.4" y="69">12</text>
</g>
<g font-size="3.2" fill="#f00">
<text x="102.3" y="125.4">16</text>
<text x="95" y="126.9">VCC</text>
</g>
</svg>
